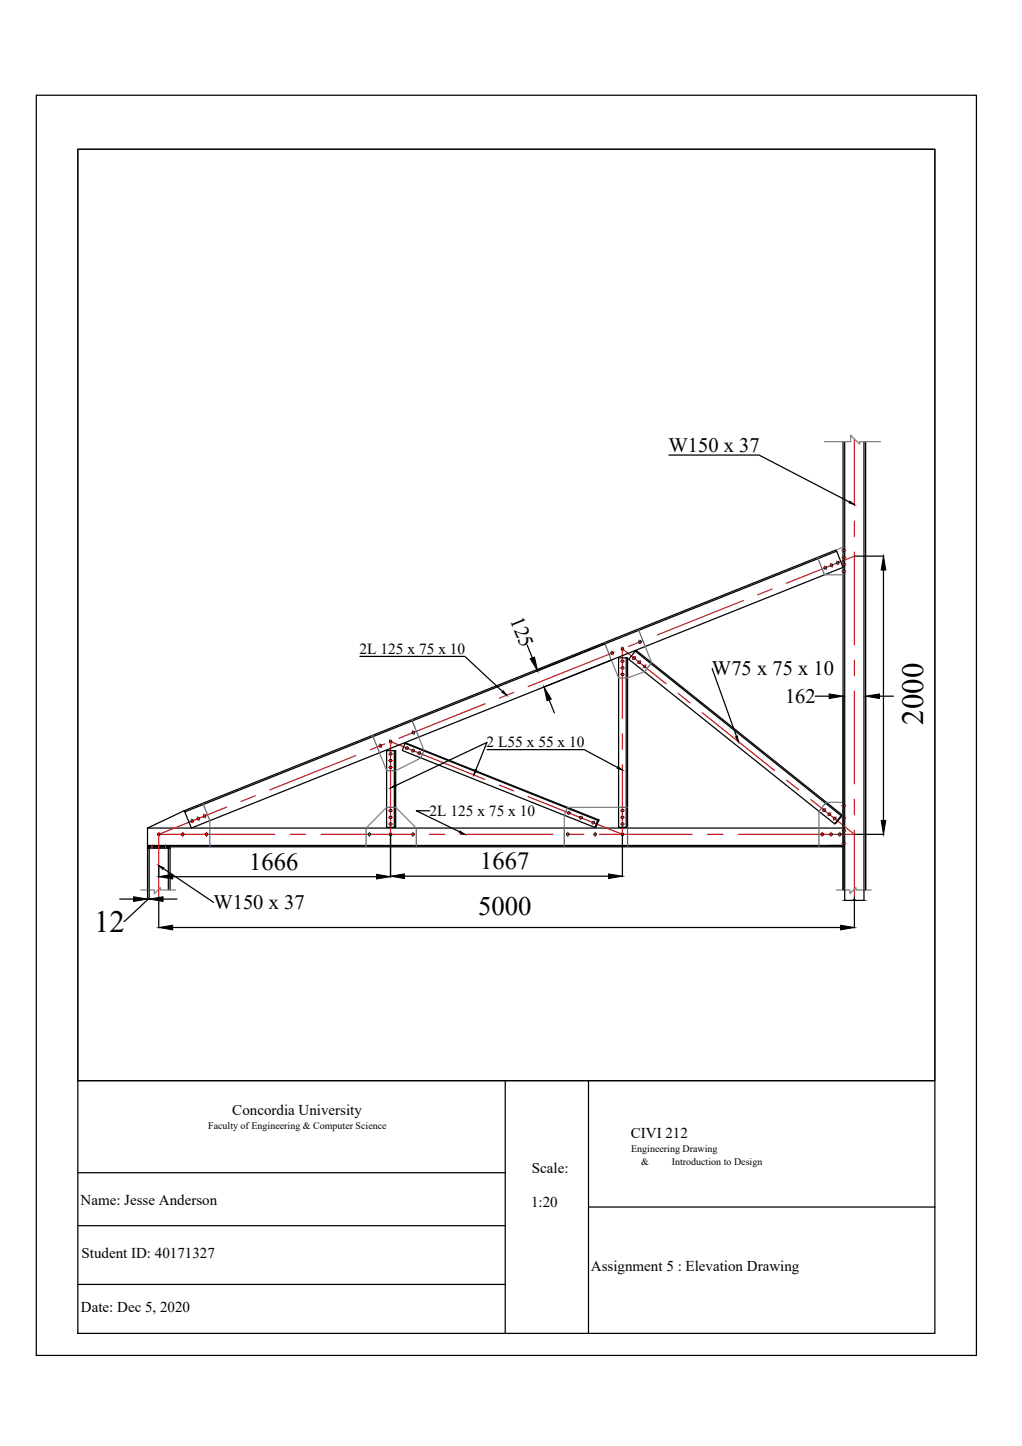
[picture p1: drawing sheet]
<svg xmlns="http://www.w3.org/2000/svg" width="210mm" height="297mm" viewBox="0 0 210 297" stroke-linecap="round" stroke-linejoin="round" font-family="sans-serif">
<!-- layer: 0 -->
<g fill="none" stroke="#000" stroke-width=".25">
<path d="M7.5 19.6h193v258.8h-193zM16 30.7h176v191.3h-176zM137.4 93.5h18.5l18.6 9.6M169.5 116.4l-.2 .2M169.7 116.5l-.4 .3M169.7 116.6l-.3 .2M170.7 115.9l-.2 .2M170.9 116l-.3 .3M171 116l-.3 .3M171.8 113.2l-133.8 53.6M172 115.4l-.2 .2M172.2 115.5l-.3 .3"/>
<path d="M172.3 115.5l-.3 .3M173.2 115.2h.1M173.3 112.9l-.1 .1M173.3 117.2l-.1 .1M173.4 114.3l-.2 .2M173.4 112.9l-.2 .2M173.4 115.8l-.2 .2M173.5 114.3l-.3 .3M173.5 113l-.3 .3M173.5 114.6l-.2 .2M173.5 116.1l-.1 .1M173.5 117.2l-.3 .4"/>
<path d="M173.5 113.1l-.2 .2M173.5 115.8l-.3 .3M173.5 117.4l-.2 .2M175.5 114.2h6.1M181.4 117.1v51.4M73.9 134.8h21.6l7.7 7.2M108.3 132.5l1 2.7M124.2 132.3l-13.9 5.5M125.5 135.6l-13.9 5.6M125.6 133.9l-.1 .2M125.7 134.1h.1M125.8 133.9l-.3 .3"/>
<path d="M125.9 134l-.3 .3M126 134.1l-.3 .3M127.7 138.4l-.1 .1M127.8 133.1l-.2 .1M127.8 135.6l-.2 .2M127.9 138.4l-.3 .2M127.9 135.6l-.3 .3M128 137l-.4 .3M128 133.1l-.3 .3M128 137.1l-.3 .3M128 135.7l-.2 .3M128 138.5l-.3 .3"/>
<path d="M128 133.2l-.3 .3M128 137.3l-.1 .1M128.1 138.6l-.3 .2M128.1 135.9l-.2 .1M128.6 135.1h-1.6v34.9h1.6M128.6 135.1h.3v34.9h-.3M128.6 135.1v34.9M130.1 135l-.1 .1M130.2 135.2h.1M130.3 135l-.3 .3M130.4 135.1l-.3 .3M130.5 133.8l-1.4 1.6 42.3 33.8 1.3-1.6-42.2-33.8 .2-.1 42.3 33.8-.3 .1"/>
<path d="M131.2 135.9h-.1M131.4 131.6l-.2 .3M131.4 135.9l-.3 .3M131.5 136.2h-.1M131.5 135.9l-.3 .3M131.5 131.7l-.3 .3M131.6 131.8l-.3 .3M131.6 131.9l-.1 .2M132.2 136.7v.1M132.5 136.7l-.3 .3M132.5 137v.1M132.6 136.8l-.4 .3"/>
<path d="M146.3 137.4l5 13.9M78.1 153l-.2 .2M78.2 153l-.3 .3M78.3 153.3l-.1 .1M78.3 153.1l-.3 .3M79.4 154.2h1.9v15.8h-1.9zM80.1 152.2h-.1M80.2 156l-.2 .2M80.2 154.9h.1M80.2 157.4l-.2 .3M80.2 152.1l-.2 .3M80.3 154.7l-.3 .2"/>
<path d="M80.3 157.4l-.3 .3M80.4 154.7l-.4 .3M80.4 156.1l-.3 .3M80.4 152.2l-.3 .3M80.4 156.2l-.3 .3M80.4 157.7l-.1 .1M80.4 157.6l-.2 .2M80.4 152.3l-.2 .3M80.4 154.9l-.2 .2M81 154.2v15.8M83.2 152.7h.2l39.6 15.7M83.5 153.5l-.2 .2"/>
<path d="M83.6 153.7h.1M83.7 153.5l-.3 .3M83.8 153.6l-.3 .3M84.8 150.3l-.1 .1M84.8 154l-.2 .2M84.9 154l-.3 .3M85 150.3l-.3 .3M85 154.1l-.2 .3M85.1 154.2l-.2 .2M85.1 150.4l-.3 .3M86.2 154.5l-.3 .3M86.3 154.6l-.3 .3"/>
<path d="M86.3 154.8l-.1 .1M87.1 154.1l-.1 .1M97.8 158.1l2.2-5.6-18.8 8.9M100 154h20l6.8 3.7M112.8 143.8l1.1 2.6M167.4 143h2.9M180.6 143h2.9M30.3 174h4.6v.3h-4.6zM30.3 173.7h142.9v.3h-142.9zM30.3 170.1h142.9M30.3 170.1v3.7M31.2 173.7l-.2 .2"/>
<path d="M31.3 173.7l-.3 .3M31.4 173.9l-.3 .3M31.5 174l-.3 .2M32.6 171.2l-.2 .2M32.6 177.8v2.4M32.7 173.8l-.3 .3M32.7 171.2l-.3 .3M32.8 173.8l-.3 .3M32.8 171.3l-.3 .3M32.8 174l-.1 .2M32.8 171.5l-.1 .1M33.6 178.4l10.3 7"/>
<path d="M34 173.7l-.3 .3M34.2 173.8l-.3 .3M34.2 173.9l-.3 .3M37.6 171.2l-.3 .3M37.7 171.2l-.4 .3M37.7 171.4l-.2 .2M37.9 166.5l133.8-53.5 1.5 3.6-133.9 53.5-1.4-3.6-7.6 3.6M39.5 168.5l-.2 .2M39.6 168.5l-.3 .3M39.7 168.7l-.2 .2M40.8 167.9l-.3 .4M40.9 168l-.3 .3"/>
<path d="M40.9 168.2l-.1 .2M42.1 167.4l-.3 .4M42.2 167.5l-.3 .3M42.2 167.7l-.1 .2M42.3 171.2l-.1 .1M42.6 171.2l-.4 .3M42.6 171.3l-.3 .3M75.8 171.2l-.2 .2M76 171.2l-.3 .3M76.1 171.3l-.3 .3M80.1 169.1l-.1 .1M80.2 166.3l-.2 .2"/>
<path d="M80.2 171.4v8.8M80.2 169l-.2 .3M80.3 166.3l-.3 .3M80.3 167.7l-.3 .3M80.3 171.2l-.3 .3M80.4 171.2l-.3 .4M80.4 169.1l-.3 .4M80.4 167.8l-.3 .3M80.4 166.4l-.3 .3M80.4 168l-.1 .1M80.4 169.3l-.2 .2M80.4 171.4l-.1 .2"/>
<path d="M80.4 166.6l-.2 .2M83.1 180h41.9M84.9 171.2l-.3 .3M85 171.2l-.3 .4M85 171.5l-.1 .1M88.3 166.5h-2.8l8.9 4.4M116.5 171.2l-.1 .1M116.6 171.2l-.2 .2M116.8 171.3l-.3 .3M116.8 166.8l-.2 .1M116.8 171.4l-.2 .2M117 166.8l-.3 .3"/>
<path d="M117 166.9l-.3 .3M119.3 167.8l-.2 .1M119.5 167.8l-.3 .3M119.5 167.9l-.3 .3M121.9 168.8l-.3 .3M122 168.9l-.3 .3M122 169.1l-.1 .1M122.3 171.2l-.3 .3M122.4 171.2l-.4 .3M122.4 171.4l-.2 .2M122.8 168.5l-39.6-15.8-.6 1.5 39.6 15.8M122.8 168.5l-.6 1.5"/>
<path d="M123 168.4l-.6 1.5-.2 .1M123 168.4l-.2 .1M127.8 171.2l-.2 .2M127.8 167.7l-.2 .2M127.8 171.6v8.5M127.9 169l-.3 .3M127.9 166.3l-.3 .3M128 169.1l-.4 .3M128 166.4l-.3 .3M128 167.8l-.3 .3M128 171.2l-.3 .3M128 167.8l-.2 .3"/>
<path d="M128 171.3l-.3 .3M128 169.4l-.1 .1M128.1 169.2l-.3 .3M128.1 166.5l-.3 .3M168.9 171.2l-.2 .2M169 171.2l-.3 .3M169.1 171.3l-.3 .3M169.1 171.4l-.2 .2M169.2 166.2l-.1 .1M169.3 166.2l-.3 .3M169.5 166.3l-.4 .3M169.5 166.4l-.2 .3"/>
<path d="M170.2 167.1l-.1 .1M170.3 173.7h2.9M170.4 167.1l-.3 .2M170.5 167.2l-.3 .3M170.6 167.3l-.3 .2M170.8 171.2l-.3 .3M170.9 171.4l-.2 .2M171.3 167.9l-.1 .1M171.5 167.9l-.3 .3M171.6 168l-.3 .3M171.6 168.1l-.2 .3M172.4 171.2l-.2 .2"/>
<path d="M172.6 171.2l-.3 .3M172.7 171.3l-.3 .3M173 167.5l-1.3 1.6-.3 .1M173.2 173.1v.1M173.3 167.9l-.1 .1M173.3 165.3l-.1 .1M173.4 170.5l-.2 .2M173.4 167.9l-.2 .2M173.5 173.1l-.3 .3M173.5 165.4l-.3 .3M173.5 168l-.2 .3M173.5 170.7l-.2 .2"/>
<path d="M173.5 165.5l-.2 .2M173.5 168.2l-.1 .1M173.5 170.5l-.3 .3M173.5 173.2l-.3 .3M175.5 171.4h6.1M24.6 184.7h2.8M30.3 184.8v-10.5h.3v10.5M30.3 184.7h.3M30.5 184.7l-5 4.6M32.6 184.2v6.4M33.5 184.7h2.9M34.6 182.8v-8.5h.3v8.5"/>
<path d="M35.5 180.1h41.9M35.5 190.5h137.1M173.2 182.8v-92.1h.3v94.3M173.6 185h3.8M175.4 184.9h.1M175.5 184.2v6.4M175.5 184.9h-.1M177.8 182.8v-92.1h-.4v94.3M16 222h176v51.9h-176zM103.8 222v51.9M120.9 222v51.9M16 240.9h87.8"/>
<path d="M16 251.8h87.8M120.9 248h71.1M16 263.8h87.8"/>
<circle cx="169.5" cy="116.6" r=".22"/>
<circle cx="170.8" cy="116.1" r=".22"/>
<circle cx="172.1" cy="115.6" r=".22"/>
<circle cx="173.3" cy="117.4" r=".22"/>
<circle cx="173.3" cy="114.5" r=".22"/>
<circle cx="173.3" cy="113.1" r=".22"/>
<circle cx="173.3" cy="115.9" r=".22"/>
<circle cx="125.7" cy="134.1" r=".22"/>
<circle cx="127.8" cy="138.6" r=".22"/>
<circle cx="127.8" cy="137.2" r=".22"/>
<circle cx="127.8" cy="133.3" r=".22"/>
<circle cx="127.8" cy="135.8" r=".22"/>
<circle cx="130.2" cy="135.2" r=".22"/>
<circle cx="131.3" cy="136" r=".22"/>
<circle cx="131.4" cy="131.9" r=".22"/>
<circle cx="132.4" cy="136.9" r=".22"/>
<circle cx="78.1" cy="153.2" r=".22"/>
<circle cx="80.2" cy="154.9" r=".22"/>
<circle cx="80.2" cy="152.3" r=".22"/>
<circle cx="80.2" cy="156.2" r=".22"/>
<circle cx="80.2" cy="157.6" r=".22"/>
<circle cx="83.6" cy="153.7" r=".22"/>
<circle cx="84.8" cy="154.2" r=".22"/>
<circle cx="84.9" cy="150.5" r=".22"/>
<circle cx="86.1" cy="154.7" r=".22"/>
<circle cx="31.2" cy="173.9" r=".22"/>
<circle cx="32.6" cy="173.9" r=".22"/>
<circle cx="32.6" cy="171.4" r=".22"/>
<circle cx="34" cy="173.9" r=".22"/>
<circle cx="37.5" cy="171.4" r=".22"/>
<circle cx="39.5" cy="168.7" r=".22"/>
<circle cx="40.7" cy="168.1" r=".22"/>
<circle cx="42" cy="167.6" r=".22"/>
<circle cx="42.4" cy="171.4" r=".22"/>
<circle cx="75.9" cy="171.4" r=".22"/>
<circle cx="80.2" cy="167.9" r=".22"/>
<circle cx="80.2" cy="169.3" r=".22"/>
<circle cx="80.2" cy="171.4" r=".22"/>
<circle cx="80.2" cy="166.5" r=".22"/>
<circle cx="84.8" cy="171.4" r=".22"/>
<circle cx="116.6" cy="171.4" r=".22"/>
<circle cx="116.8" cy="167" r=".22"/>
<circle cx="119.3" cy="168" r=".22"/>
<circle cx="121.8" cy="169" r=".22"/>
<circle cx="122.2" cy="171.4" r=".22"/>
<circle cx="127.8" cy="171.4" r=".22"/>
<circle cx="127.8" cy="167.9" r=".22"/>
<circle cx="127.8" cy="169.3" r=".22"/>
<circle cx="127.8" cy="166.5" r=".22"/>
<circle cx="168.9" cy="171.4" r=".22"/>
<circle cx="169.3" cy="166.4" r=".22"/>
<circle cx="170.3" cy="167.3" r=".22"/>
<circle cx="170.7" cy="171.4" r=".22"/>
<circle cx="171.4" cy="168.1" r=".22"/>
<circle cx="172.5" cy="171.4" r=".22"/>
<circle cx="173.3" cy="173.3" r=".22"/>
<circle cx="173.3" cy="168.1" r=".22"/>
<circle cx="173.3" cy="170.7" r=".22"/>
<circle cx="173.3" cy="165.5" r=".22"/>
</g>
<g fill="none" stroke="#808080" stroke-width=".25">
<path d="M169.3 90.7h5.4v-1.3l1.9 1.9v-.6h4.2M169.3 118.1h3.9M173.2 112.4l-1.5 .6M125.6 135.6l1.4 3.7M132.4 138l-3.5 1.3M132.5 132.8l1.3 3.3M77.9 154.7l1.5 3.6M86 151.4l1.1 2.7M86.4 155.7l-5.1 2.6M43.1 168.6v1.5M79.4 165.8l-4.2 4.3M81.3 165.8l4.2 4.3"/>
<path d="M115.9 167.5v2.6M116.6 165.8h10.4M168.2 166.7v3.4M169.7 164.8h3.5M173.1 164.8v3.7M173.1 170v3.7M28.9 182.8h2.8v.8l1.2-1.3v.5h3.2M171.8 182.8h2.8v.8l1.2-1.3v.5h3.1"/>
</g>
<g fill="none" stroke="#cd2027" stroke-width=".25">
<path d="M175.5 90.2v13.7M169.3 116.3l.4 .7M170.6 115.7l.3 .8M171.9 115.2l.3 .8M172.9 113.1h.8M172.9 114.5h.8M172.9 116h.8M172.9 117.4h.8M175.5 107v3.2M175.5 113.4v19M175.5 114.2l-14 5.6M125.6 133.8l.3 .7"/>
<path d="M126.2 134l-17.7 7M127.4 135.8h.8M127.4 137.2h.8M127.4 138.6h.8M127.7 132.9l.3 .8M130.5 134.9l-.6 .6M131.2 131.5l.4 .7M131.6 135.7l-.6 .6M132 131.6l-2.9 1.2M132.7 136.6l-.7 .6M152.7 123.4l-17.7 7M158.6 121l-3 1.2"/>
<path d="M175.5 135.6v3.2M73.1 155.2l-17.7 7.1M77.9 152.8l.4 .8M79 152.8l-3 1.2M79.8 154.9h.8M79.8 156.3h.8M79.8 157.6h.8M80.1 152l.3 .7M83.7 153.4l-.3 .6M84.7 150.1l.3 .8M85 153.9l-.3 .6M86.3 154.4l-.4 .6"/>
<path d="M99.6 144.6l-17.7 7.1M105.5 142.2l-2.9 1.2M127.8 150.8v3.1M127.8 157.1v14.3l-19.4-7.8M136.8 140.4l-9-7.1v14.3M139.3 142.4l2.4 2M144.2 146.4l14.9 11.9M175.5 142v19M31.2 173.5v.9M32.6 171v13.2M34 173.5v.9M37.5 171v.8"/>
<path d="M39.3 168.3l.3 .7M40.6 167.8l.3 .7M41.8 167.2l.3 .8M42.4 171v.8M46.6 165.8l-14 5.6h23.8M52.5 163.5l-3 1.1M59.6 171.4h3.2M65.9 171.4h19.1M75.9 171v.8M79.8 166.5h.8M79.8 167.9h.8M79.8 169.3h.8"/>
<path d="M84.8 171v.8M88.2 171.4h3.1M94.5 171.4h19.1M99.6 160.1l-19.4-7.8v19.5M102.6 161.3l2.9 1.2M116.6 171v.8M116.7 171.4h3.2M117 166.7l-.3 .6M119.5 167.6l-.3 .7M122 168.7l-.3 .6M122.2 171v.8M123.1 171.4h19"/>
<path d="M127.4 166.5h.8M127.4 167.9h.8M127.4 169.3h.8M127.9 171l-.1 .8M145.3 171.4h3.2M161.6 160.3l2.4 1.9M166.5 164.2l9 7.2h-23.8M168.9 171v.8M169.6 166.1l-.6 .6M170.6 167l-.6 .6M170.7 171v.8M171.7 167.8l-.6 .7"/>
<path d="M172.5 171v.8M172.9 165.5h.8M172.9 168.1h.8M172.9 170.7h.8M172.9 173.3h.8M175.5 164.2v3.2M175.5 170.5v13.7"/>
</g>
<g fill="#000" stroke="#000" stroke-width=".21">
<path d="M174.5 103l1 .7-1.1-.4zM181.4 114.2l.5 2.9h-.9zM108.9 135.3l.9-.3 .6 2.8zM97.6 158.1l.3 .1-.6 1zM103.3 141.9l.7 .9-.9-.6zM111.7 141.1l1.5 2.5-.8 .4zM126.9 157.5l.9 .7-1-.4zM151.1 151.3l.4-.1 .1 1.1zM170.3 142.5l2.9 .5-2.9 .5zM177.8 143l2.8-.5v1zM32.6 177.8l1.1 .5-.2 .3zM32.6 180.1l2.9-.5v1z"/>
<path d="M77.4 179.6l2.8 .5-2.8 .5zM80.2 161.9l1-.7 .1 .4zM80.2 180l2.9-.5v1zM94.5 170.7l.9 .7-1.1-.3zM125 179.5l2.8 .5-2.8 .5zM181 168.5h.9l-.5 2.9zM27.4 184.2l2.9 .5-2.9 .5zM30.6 184.7l2.9-.5v1zM32.6 190.5l2.9-.4v.9zM172.6 190.1l2.9 .4-2.9 .5z"/>
<circle cx="119.1" cy="167.9" r=".11"/>
</g>
<g fill="none" stroke="#4554a5" stroke-width=".25">
<path d="M167.9 114.5l1.4 3.6M124.1 132l1.5 3.6M127 139.3h1.9M131.1 129.2l1.4 3.6M133.8 136.1l-1.4 1.9M76.5 151.1l1.4 3.6M79.4 158.3h1.9M84.6 147.8l1.4 3.6M87 154.2l-.6 1.5M41.7 165l1.4 3.6M43.1 170.1v3.9M75.2 170.1v3.9"/>
<path d="M79.4 165.8h1.9M85.5 170.1v3.9M115.9 170.1v3.9M116.6 165.8l-.7 1.7M127 165.8h1.9M128.9 170v4M168.2 170.1v3.9M169.7 164.8l-1.5 1.9"/>
</g>
<path d="M16 30.7h176v191.3h-176z" fill="none" stroke="#000" stroke-width=".21"/>
<g font-size="6.3">
<text x="189.6" y="148.9" transform="rotate(-90 189.6 148.9)">2000</text>
<text x="19.4" y="191.4">12</text>
</g>
<text font-size="5.5" x="98.2" y="188">5000</text>
<g font-size="5.1">
<text x="51.2" y="178.7">1666</text>
<text x="98.6" y="178.4">1667</text>
</g>
<g font-size="4.2">
<text x="137.3" y="92.9">W150 x 37</text>
<text x="104.7" y="127.4" transform="rotate(68 104.7 127.4)">125</text>
<text x="146.2" y="138.8">W75 x 75 x 10</text>
<text x="161.2" y="144.4">162</text>
<text x="43.8" y="186.8">W150 x 37</text>
</g>
<g font-size="3.2">
<text x="73.9" y="134.4">2L 125 x 75 x 10</text>
<text x="99.9" y="153.6">2 L55 x 55 x 10</text>
<text x="88.2" y="167.6">2L 125 x 75 x 10</text>
</g>
<g font-size="3.1">
<text x="47.7" y="229.1">Concordia University</text>
<text x="129.6" y="233.8">CIVI 212</text>
<text x="109.2" y="240.9">Scale:</text>
<text x="16.5" y="247.6">Name: Jesse Anderson</text>
<text x="109.1" y="247.9">1:20</text>
<text x="16.7" y="258.4">Student ID: 40171327</text>
<text x="121.4" y="261.1">Assignment 5 : Elevation Drawing</text>
<text x="16.6" y="269.6">Date: Dec 5, 2020</text>
</g>
<g font-size="2.1">
<text x="42.7" y="232">Faculty of Engineering &amp; Computer Science</text>
<text x="129.6" y="236.7">Engineering Drawing</text>
<text x="131.7" y="239.2">&amp;</text>
<text x="138" y="239.2">Introduction to Design</text>
</g>
</svg>
